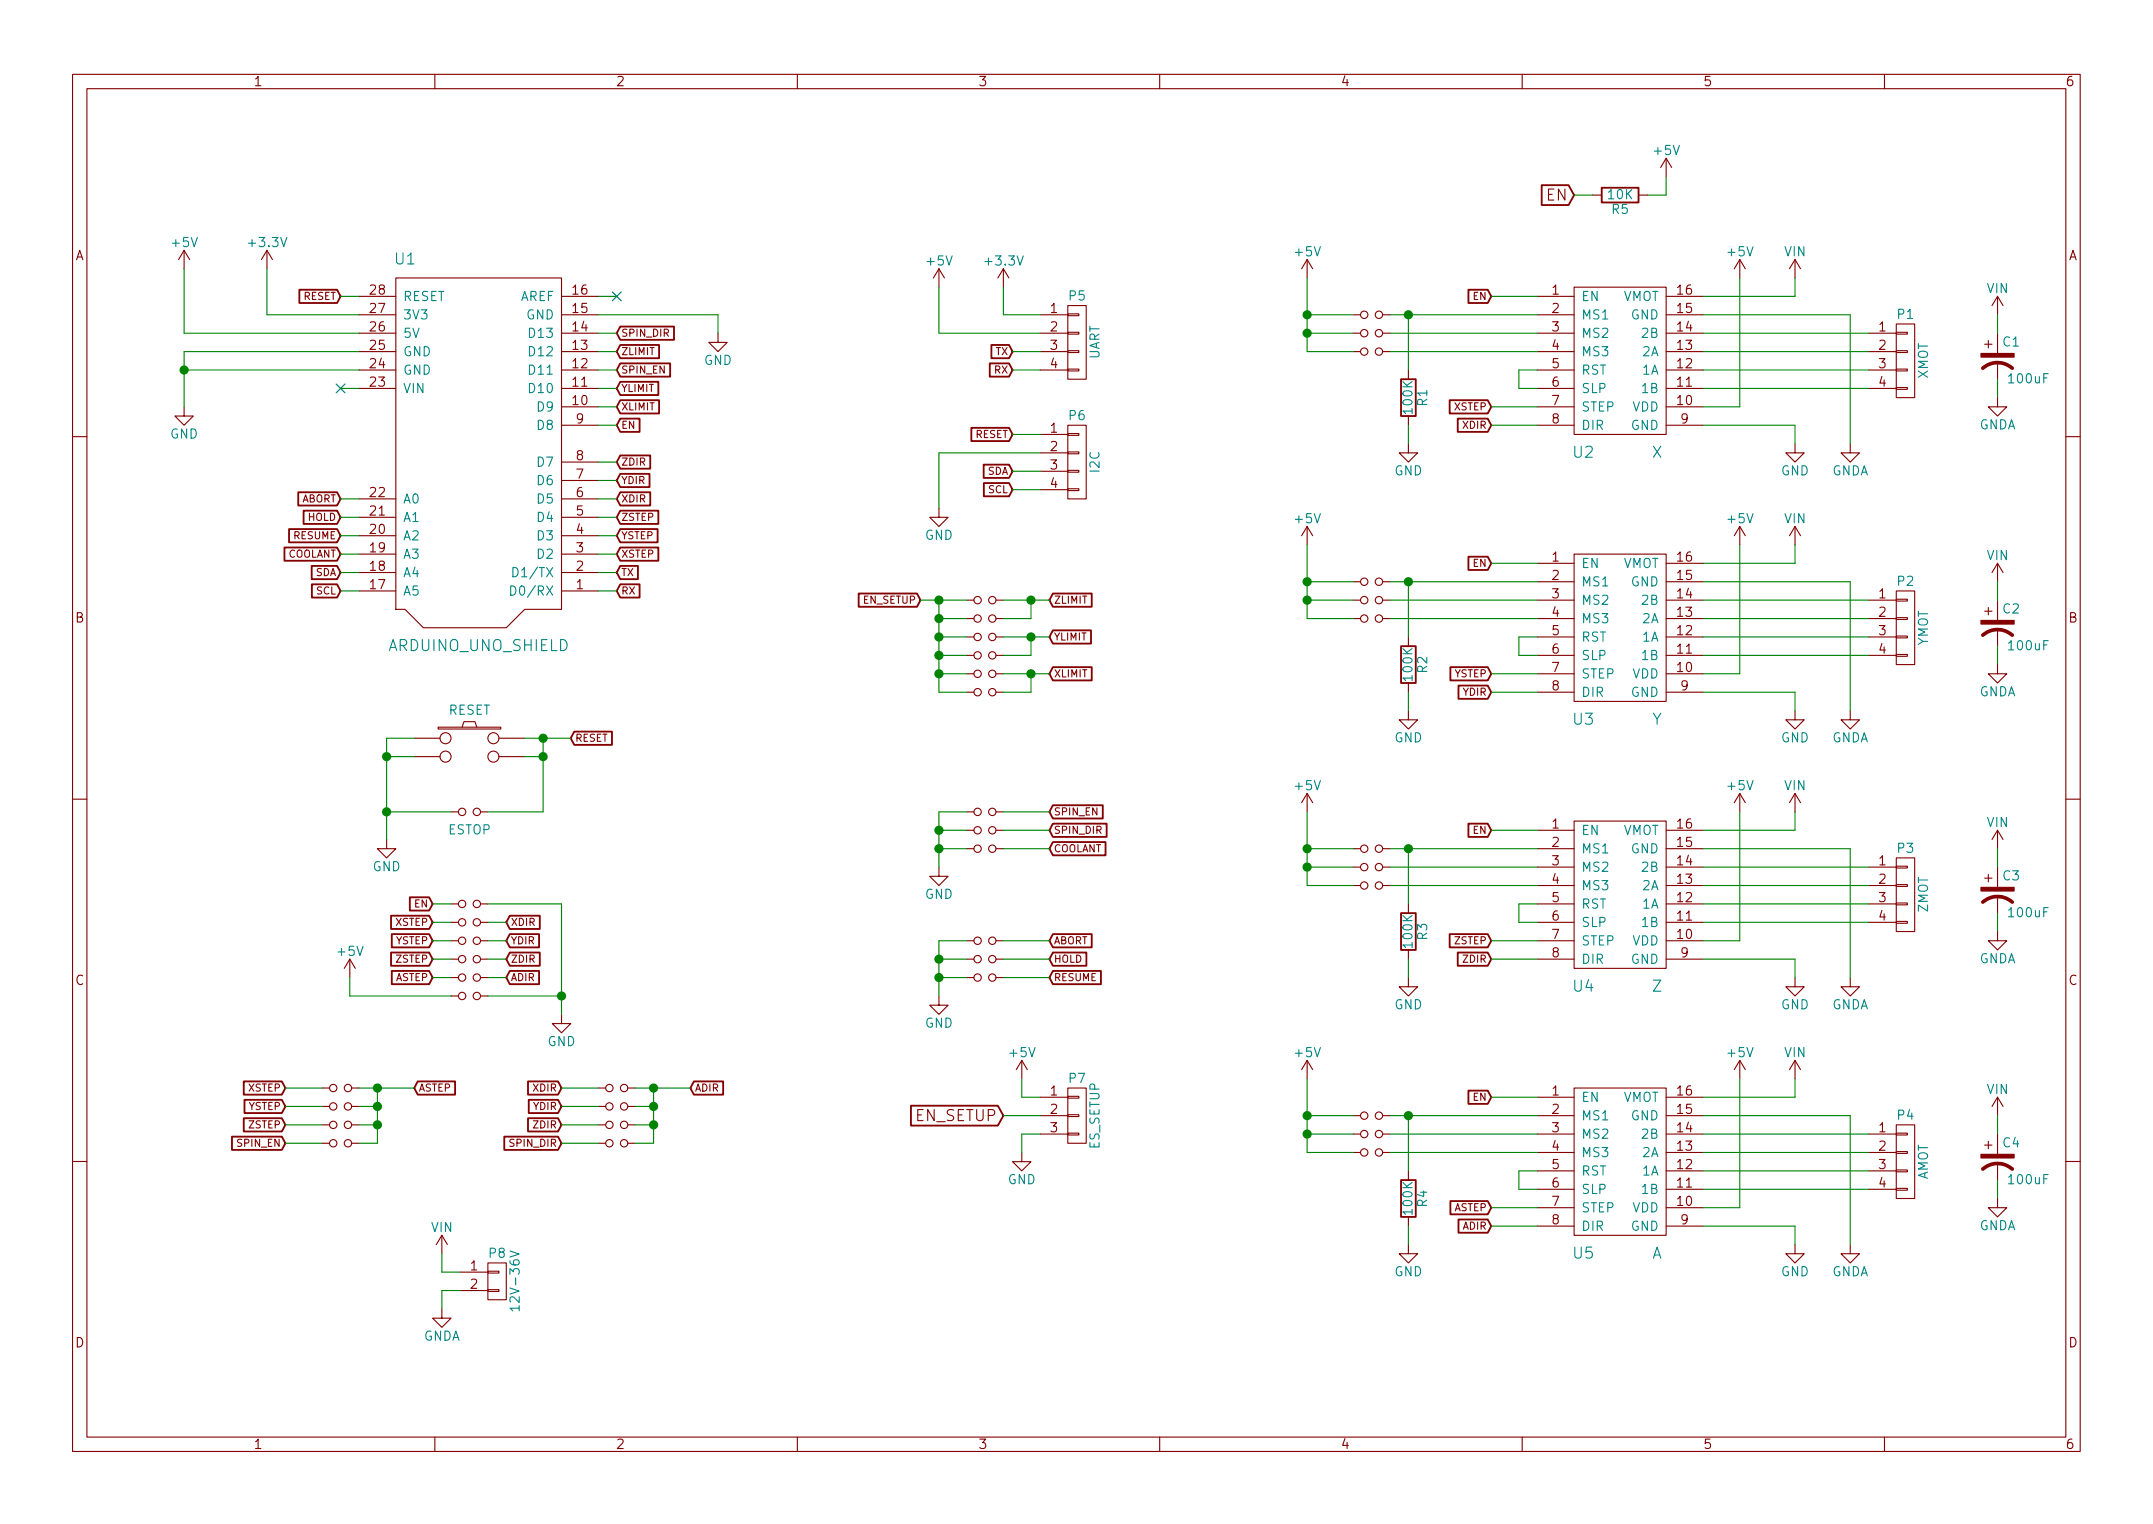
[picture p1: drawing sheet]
<svg xmlns="http://www.w3.org/2000/svg" width="297mm" height="210mm" viewBox="0 0 297 210" stroke-linecap="round" stroke-linejoin="round" font-family="sans-serif">
<g fill="none" stroke="#840000" stroke-width=".15">
<path d="M10 10.3h277v189.9h-277zM12 12.2h273v186.1h-273zM60 10.3v1.9M110 10.3v1.9M160 10.3v1.9M210 10.3v1.9M260 10.3v1.9M25.4 34.5l-.8 1.3M25.4 34.5v2.6M25.4 34.5l.8 1.3M36.8 34.5l-.7 1.3M36.8 34.5v2.6"/>
<path d="M36.8 34.5l.8 1.3M54.6 38.3h22.9v45.8h-5.1l-2.6 2.5h-11.4l-2.5-2.5h-1.3zM129.5 37.1l-.7 1.2M129.5 37.1v2.5M129.5 37.1l.8 1.2M138.4 37.1l-.7 1.2M138.4 37.1v2.5M138.4 37.1l.8 1.2M180.3 35.8l-.7 1.3M180.3 35.8v2.5M180.3 35.8l.8 1.3M217.2 39.6h12.7v20.3h-12.7z"/>
<path d="M219.7 26.9h1.3M226.1 26.9h1.2M229.9 21.8l-.8 1.3M229.9 21.8v2.6M229.9 21.8l.7 1.3M240 35.8l-.7 1.3M240 35.8v2.5M240 35.8l.8 1.3M247.6 35.8l-.7 1.3M247.6 35.8v2.5M247.6 35.8l.8 1.3M25.4 56.1v1.3h1.3l-1.3 1.3-1.3-1.3h1.3"/>
<path d="M49.5 53.6h5.1M49.5 51h5.1M49.5 48.5h5.1M49.5 46h5.1M49.5 43.4h5.1M49.5 40.9h5.1M77.5 58.7h5M77.5 56.1h5M77.5 53.6h5M77.5 51h5M77.5 48.5h5M77.5 46h5"/>
<path d="M77.5 43.4h5M77.5 40.9h5M99.1 46v1.2h1.2l-1.2 1.3-1.3-1.3h1.3M143.5 51h3.8M143.5 48.5h3.8M143.5 46h3.8M143.5 43.4h3.8M143.5 59.9h3.8M147.3 50.9h1.5v.3h-1.5zM147.3 48.4h1.5v.2h-1.5zM147.3 45.8h1.5v.3h-1.5zM147.3 43.3h1.5v.3h-1.5z"/>
<path d="M147.3 42.2h2.6v10.1h-2.6zM147.3 59.8h1.5v.3h-1.5zM147.3 58.7h2.6v10.1h-2.6zM186.7 48.5h1M186.7 46h1M186.7 43.4h1M190.8 48.5h1M190.8 46h1M190.8 43.4h1M194.3 51v1.3M194.3 57.4v1.3M212.1 58.7h5.1"/>
<path d="M212.1 56.1h5.1M212.1 53.6h5.1M212.1 51h5.1M212.1 48.5h5.1M212.1 46h5.1M212.1 43.4h5.1M212.1 40.9h5.1M229.9 58.7h5M229.9 56.1h5M229.9 53.6h5M229.9 51h5M229.9 48.5h5"/>
<path d="M229.9 46h5M229.9 43.4h5M229.9 40.9h5M257.8 53.6h3.8M257.8 51h3.8M257.8 48.5h3.8M257.8 46h3.8M261.6 53.5h1.5v.2h-1.5zM261.6 50.9h1.5v.3h-1.5zM261.6 48.4h1.5v.2h-1.5zM261.6 45.8h1.5v.3h-1.5zM261.6 44.7h2.6v10.2h-2.6z"/>
<path d="M273.8 47.5h1M274.3 47v1M275.6 54.9v1.2h1.3l-1.3 1.3-1.3-1.3h1.3M275.6 40.9v2.5M275.6 46v2.8M275.6 50v2.3M275.6 40.9l-.8 1.3M275.6 40.9l.8 1.3M10 60.2h2M49.5 79h5.1M49.5 76.4h5.1M49.5 73.9h5.1"/>
<path d="M49.5 71.4h5.1M49.5 68.8h5.1M77.5 79h5M77.5 76.4h5M77.5 73.9h5M77.5 71.4h5M77.5 68.8h5M77.5 66.3h5M77.5 63.7h5M129.5 70.1v1.3h1.3l-1.3 1.2-1.2-1.2h1.2M143.5 62.5h3.8M143.5 65h3.8"/>
<path d="M143.5 67.6h3.8M147.3 67.4h1.5v.3h-1.5zM147.3 64.9h1.5v.2h-1.5zM147.3 62.4h1.5v.2h-1.5zM180.3 72.6v2.6M180.3 72.6l-.7 1.3M180.3 72.6l.8 1.3M194.3 61.2v1.3h1.3l-1.3 1.2-1.3-1.2h1.3M212.1 77.7h5.1M217.2 76.4h12.7v20.4h-12.7zM229.9 77.7h5M240 72.6v2.6"/>
<path d="M240 72.6l-.7 1.3M240 72.6l.8 1.3M247.6 61.2v1.3h1.3l-1.3 1.2-1.2-1.2h1.2M247.6 72.6v2.6M247.6 72.6l-.7 1.3M247.6 72.6l.8 1.3M255.3 61.2v1.3h1.2l-1.2 1.2-1.3-1.2h1.3M275.6 77.7v2.6M275.6 77.7l-.8 1.3M275.6 77.7l.8 1.3M285 60.2h2M49.5 81.5h5.1"/>
<path d="M77.5 81.5h5M133.3 82.8h1.1M133.3 85.3h1.1M133.3 87.9h1.1M133.3 90.4h1.1M133.3 93h1.1M133.3 95.5h1.1M137.4 82.8h1M137.4 85.3h1M137.4 87.9h1M137.4 90.4h1M137.4 93h1"/>
<path d="M137.4 95.5h1M186.7 80.3h1M186.7 82.8h1M186.7 85.3h1M190.8 80.3h1M190.8 82.8h1M190.8 85.3h1M194.3 98v1.3h1.3l-1.3 1.3-1.3-1.3h1.3M194.3 87.9v1.2M194.3 94.2v1.3M212.1 80.3h5.1M212.1 82.8h5.1"/>
<path d="M212.1 85.3h5.1M212.1 87.9h5.1M212.1 90.4h5.1M212.1 93h5.1M212.1 95.5h5.1M229.9 80.3h5M229.9 82.8h5M229.9 85.3h5M229.9 87.9h5M229.9 90.4h5M229.9 93h5M229.9 95.5h5"/>
<path d="M247.6 98v1.3h1.3l-1.3 1.3-1.2-1.3h1.2M255.3 98v1.3h1.2l-1.2 1.3-1.3-1.3h1.3M257.8 82.8h3.8M257.8 85.3h3.8M257.8 87.9h3.8M257.8 90.4h3.8M261.6 90.3h1.5v.2h-1.5zM261.6 87.8h1.5v.2h-1.5zM261.6 85.2h1.5v.3h-1.5zM261.6 82.7h1.5v.2h-1.5zM261.6 81.5h2.6v10.2h-2.6zM273.8 84.3h1"/>
<path d="M274.3 83.8v1M275.6 91.7v1.3h1.3l-1.3 1.2-1.3-1.2h1.3M275.6 82.8v2.8M275.6 86.9v2.2M10 110.3h2M53.3 115.8v1.3h1.3l-1.3 1.3-1.2-1.3h1.2M57.1 101.8h3.6M57.1 104.4h3.6M60.5 100.3h8.6v.3h-8.6zM62.2 112h1M63.8 100.3l.2-.7h1.5l.3 .7M66.3 112h1"/>
<path d="M68.8 101.8h3.6M68.8 104.4h3.6M129.5 119.6v1.3h1.3l-1.3 1.3-1.2-1.3h1.2M133.3 114.5h1.1M133.3 117.1h1.1M133.3 112h1.1M137.4 114.5h1M137.4 117.1h1M137.4 112h1M180.3 109.5v2.5M180.3 109.5l-.7 1.2M180.3 109.5l.8 1.2"/>
<path d="M186.7 117.1h1M186.7 119.6h1M190.8 117.1h1M190.8 119.6h1M212.1 114.5h5.1M212.1 117.1h5.1M212.1 119.6h5.1M217.2 113.3h12.7v20.3h-12.7zM229.9 114.5h5M229.9 117.1h5M229.9 119.6h5M240 109.5v2.5"/>
<path d="M240 109.5l-.7 1.2M240 109.5l.8 1.2M247.6 109.5v2.5M247.6 109.5l-.7 1.2M247.6 109.5l.8 1.2M257.8 119.6h3.8M261.6 119.5h1.5v.3h-1.5zM261.6 118.4h2.6v10.1h-2.6zM275.6 114.5v2.6M275.6 119.6v2.8M275.6 114.5l-.8 1.3M275.6 114.5l.8 1.3"/>
<path d="M285 110.3h2M48.3 132.3l-.8 1.3M48.3 132.3v2.6M48.3 132.3l.7 1.3M62.2 124.7h1M62.2 127.2h1M62.2 129.8h1M62.2 132.3h1M62.2 134.9h1M62.2 137.4h1M66.3 124.7h1M66.3 127.2h1"/>
<path d="M66.3 129.8h1M66.3 132.3h1M66.3 134.9h1M66.3 137.4h1M77.5 139.9v1.3h1.2l-1.2 1.3-1.3-1.3h1.3M129.5 137.4v1.3h1.3l-1.3 1.2-1.2-1.2h1.2M133.3 129.8h1.1M133.3 132.3h1.1M133.3 134.9h1.1M137.4 129.8h1M137.4 132.3h1M137.4 134.9h1"/>
<path d="M186.7 122.2h1M190.8 122.2h1M194.3 134.9v1.2h1.3l-1.3 1.3-1.3-1.3h1.3M194.3 124.7v1.3M194.3 131.1v1.2M212.1 122.2h5.1M212.1 124.7h5.1M212.1 127.2h5.1M212.1 129.8h5.1M212.1 132.3h5.1M229.9 122.2h5M229.9 124.7h5"/>
<path d="M229.9 127.2h5M229.9 129.8h5M229.9 132.3h5M247.6 134.9v1.2h1.3l-1.3 1.3-1.2-1.3h1.2M255.3 134.9v1.2h1.2l-1.2 1.3-1.3-1.3h1.3M257.8 122.2h3.8M257.8 124.7h3.8M257.8 127.2h3.8M261.6 127.1h1.5v.3h-1.5zM261.6 124.6h1.5v.2h-1.5zM261.6 122h1.5v.3h-1.5zM273.8 121.2h1"/>
<path d="M274.3 120.6v1.1M275.6 128.5v1.3h1.3l-1.3 1.3-1.3-1.3h1.3M275.6 123.7v2.3M44.4 150.1h1.1M44.4 152.6h1.1M44.4 155.2h1.1M44.4 157.7h1.1M48.5 150.1h1M48.5 152.6h1M48.5 155.2h1M48.5 157.7h1M82.5 150.1h1.1"/>
<path d="M82.5 152.6h1.1M82.5 155.2h1.1M82.5 157.7h1.1M86.6 150.1h1M86.6 152.6h1M86.6 155.2h1M86.6 157.7h1M141 159v1.3h1.2l-1.2 1.2-1.3-1.2h1.3M141 146.3l-.8 1.3M141 146.3v2.5M141 146.3l.7 1.3M143.5 151.4h3.8"/>
<path d="M143.5 153.9h3.8M143.5 156.5h3.8M147.3 156.3h1.5v.3h-1.5zM147.3 153.8h1.5v.2h-1.5zM147.3 151.3h1.5v.2h-1.5zM147.3 150.1h2.6v7.6h-2.6zM180.3 146.3v2.5M180.3 146.3l-.7 1.3M180.3 146.3l.8 1.3M186.7 153.9h1M186.7 156.5h1M186.7 159h1"/>
<path d="M190.8 153.9h1M190.8 156.5h1M190.8 159h1M212.1 151.4h5.1M212.1 153.9h5.1M212.1 156.5h5.1M212.1 159h5.1M217.2 150.1h12.7v20.3h-12.7zM229.9 151.4h5M229.9 153.9h5M229.9 156.5h5M229.9 159h5"/>
<path d="M240 146.3v2.5M240 146.3l-.7 1.3M240 146.3l.8 1.3M247.6 146.3v2.5M247.6 146.3l-.7 1.3M247.6 146.3l.8 1.3M257.8 156.5h3.8M257.8 159h3.8M261.6 158.9h1.5v.2h-1.5zM261.6 156.3h1.5v.3h-1.5zM261.6 155.2h2.6v10.1h-2.6zM273.8 158h1"/>
<path d="M274.3 157.5v1M275.6 151.4v2.5M275.6 156.5v2.8M275.6 151.4l-.8 1.2M275.6 151.4l.8 1.2M10 160.2h2M61 170.4l-.8 1.3M61 170.4v2.6M61 170.4l.7 1.3M63.5 175.5h3.8M63.5 178h3.8M67.3 177.9h1.5v.3h-1.5z"/>
<path d="M67.3 175.4h1.5v.2h-1.5zM67.3 174.2h2.5v5.1h-2.5zM194.3 171.7v1.3h1.3l-1.3 1.2-1.3-1.2h1.3M194.3 161.5v1.3M194.3 167.9v1.3M212.1 161.5h5.1M212.1 164.1h5.1M212.1 166.6h5.1M212.1 169.2h5.1M229.9 161.5h5M229.9 164.1h5M229.9 166.6h5"/>
<path d="M229.9 169.2h5M247.6 171.7v1.3h1.3l-1.3 1.2-1.2-1.2h1.2M255.3 171.7v1.3h1.2l-1.2 1.2-1.3-1.2h1.3M257.8 161.5h3.8M257.8 164.1h3.8M261.6 164h1.5v.2h-1.5zM261.6 161.4h1.5v.3h-1.5zM275.6 165.3v1.3h1.3l-1.3 1.3-1.3-1.3h1.3M275.6 160.5v2.3M285 160.2h2M60 198.3v1.9M61 180.6v1.3h1.2l-1.2 1.2-1.3-1.2h1.3"/>
<path d="M110 198.3v1.9M160 198.3v1.9M210 198.3v1.9M260 198.3v1.9"/>
<circle cx="188.2" cy="46" r=".51"/>
<circle cx="188.2" cy="43.4" r=".51"/>
<circle cx="188.2" cy="48.5" r=".51"/>
<circle cx="190.2" cy="43.4" r=".51"/>
<circle cx="190.2" cy="46" r=".51"/>
<circle cx="190.2" cy="48.5" r=".51"/>
<circle cx="134.9" cy="87.9" r=".51"/>
<circle cx="134.9" cy="90.4" r=".51"/>
<circle cx="134.9" cy="95.5" r=".51"/>
<circle cx="134.9" cy="82.8" r=".51"/>
<circle cx="134.9" cy="85.3" r=".51"/>
<circle cx="134.9" cy="93" r=".51"/>
<circle cx="136.9" cy="93" r=".51"/>
<circle cx="136.9" cy="87.9" r=".51"/>
<circle cx="136.9" cy="85.3" r=".51"/>
<circle cx="136.9" cy="90.4" r=".51"/>
<circle cx="136.9" cy="95.5" r=".51"/>
<circle cx="136.9" cy="82.8" r=".51"/>
<circle cx="188.2" cy="80.3" r=".51"/>
<circle cx="188.2" cy="82.8" r=".51"/>
<circle cx="188.2" cy="85.3" r=".51"/>
<circle cx="190.2" cy="80.3" r=".51"/>
<circle cx="190.2" cy="82.8" r=".51"/>
<circle cx="190.2" cy="85.3" r=".51"/>
<circle cx="61.5" cy="104.4" r=".76"/>
<circle cx="61.5" cy="101.8" r=".76"/>
<circle cx="63.8" cy="112" r=".51"/>
<circle cx="65.8" cy="112" r=".51"/>
<circle cx="68.1" cy="104.4" r=".76"/>
<circle cx="68.1" cy="101.8" r=".76"/>
<circle cx="134.9" cy="112" r=".51"/>
<circle cx="134.9" cy="114.5" r=".51"/>
<circle cx="134.9" cy="117.1" r=".51"/>
<circle cx="136.9" cy="112" r=".51"/>
<circle cx="136.9" cy="114.5" r=".51"/>
<circle cx="136.9" cy="117.1" r=".51"/>
<circle cx="188.2" cy="117.1" r=".51"/>
<circle cx="188.2" cy="119.6" r=".51"/>
<circle cx="190.2" cy="119.6" r=".51"/>
<circle cx="190.2" cy="117.1" r=".51"/>
<circle cx="63.8" cy="124.7" r=".51"/>
<circle cx="63.8" cy="127.2" r=".51"/>
<circle cx="63.8" cy="132.3" r=".51"/>
<circle cx="63.8" cy="137.4" r=".51"/>
<circle cx="63.8" cy="129.8" r=".51"/>
<circle cx="63.8" cy="134.9" r=".51"/>
<circle cx="65.8" cy="124.7" r=".51"/>
<circle cx="65.8" cy="127.2" r=".51"/>
<circle cx="65.8" cy="132.3" r=".51"/>
<circle cx="65.8" cy="137.4" r=".51"/>
<circle cx="65.8" cy="129.8" r=".51"/>
<circle cx="65.8" cy="134.9" r=".51"/>
<circle cx="134.9" cy="132.3" r=".51"/>
<circle cx="134.9" cy="129.8" r=".51"/>
<circle cx="134.9" cy="134.9" r=".51"/>
<circle cx="136.9" cy="134.9" r=".51"/>
<circle cx="136.9" cy="132.3" r=".51"/>
<circle cx="136.9" cy="129.8" r=".51"/>
<circle cx="188.2" cy="122.2" r=".51"/>
<circle cx="190.2" cy="122.2" r=".51"/>
<circle cx="46" cy="155.2" r=".51"/>
<circle cx="46" cy="157.7" r=".51"/>
<circle cx="46" cy="150.1" r=".51"/>
<circle cx="46" cy="152.6" r=".51"/>
<circle cx="48" cy="155.2" r=".51"/>
<circle cx="48" cy="152.6" r=".51"/>
<circle cx="48" cy="157.7" r=".51"/>
<circle cx="48" cy="150.1" r=".51"/>
<circle cx="84.1" cy="150.1" r=".51"/>
<circle cx="84.1" cy="155.2" r=".51"/>
<circle cx="84.1" cy="157.7" r=".51"/>
<circle cx="84.1" cy="152.6" r=".51"/>
<circle cx="86.1" cy="155.2" r=".51"/>
<circle cx="86.1" cy="152.6" r=".51"/>
<circle cx="86.1" cy="157.7" r=".51"/>
<circle cx="86.1" cy="150.1" r=".51"/>
<circle cx="188.2" cy="156.5" r=".51"/>
<circle cx="188.2" cy="159" r=".51"/>
<circle cx="188.2" cy="153.9" r=".51"/>
<circle cx="190.2" cy="153.9" r=".51"/>
<circle cx="190.2" cy="156.5" r=".51"/>
<circle cx="190.2" cy="159" r=".51"/>
</g>
<path d="M70.8 78.3a.66 .66 0 0 1 .7 .4 .66 .66 0 0 1-.3 .8l-.4 .1zM70.5 80.8a.66 .66 0 0 1 .7 .4 .66 .66 0 0 1-.3 .8l-.4 .1zM70.4 172.6l1.2 .4-1.2 .4M71.6 180.5h-1.2l.3 .3M71.6 180.1v.7" fill="none" stroke="#008484" stroke-width=".15"/>
<g fill="none" stroke="#840000" stroke-width=".25">
<path d="M41.3 40h5.2l.5 .9-.5 .9h-5.2zM202.6 40h2.7l.4 .9-.4 .9h-2.7zM212.7 25.5h3.7l.8 1.4-.8 1.4h-3.7zM221 25.9h5.1v2h-5.1zM85.6 45.1h7.4v1.8h-7.4l-.5-.9zM85.6 50.1h6.9v1.9h-6.9l-.5-1zM85.6 47.6h5.3v1.8h-5.3l-.5-.9zM85.6 52.7h5.2v1.8h-5.2l-.5-.9zM85.6 57.8h2.6v1.8h-2.6l-.5-.9zM85.6 55.2h5.3v1.8h-5.3l-.5-.9zM134 59h5.2l.5 .9-.5 1h-5.2zM136.6 50.1h2.6l.5 .9-.5 1h-2.6z"/>
<path d="M136.8 47.6h2.4l.5 .9-.5 .9h-2.4zM193.3 52.3h2v5.1h-2zM200 55.2h5.3l.4 .9-.4 .9h-5.3zM201.1 57.8h4.2l.4 .9-.4 .9h-4.2zM39.2 75.5h7.3l.5 .9-.5 1h-7.3zM39.9 73h6.6l.5 .9-.5 .9h-6.6zM41.1 67.9h5.4l.5 .9-.5 .9h-5.4zM41.9 70.5h4.6l.5 .9-.5 .9h-4.6zM43 78.1h3.5l.5 .9-.5 .9h-3.5zM85.6 62.8h4.1v1.9h-4.1l-.5-1zM85.6 65.4h4v1.8h-4l-.5-.9zM85.6 67.9h4.1v1.8h-4.1l-.5-.9z"/>
<path d="M85.6 70.5h5.2v1.8h-5.2l-.5-.9zM85.6 73h5.1v1.8h-5.1l-.5-.9zM85.6 75.5h5.2v1.9h-5.2l-.5-1zM85.6 78.1h2.4v1.8h-2.4l-.5-.9zM135.7 64.1h3.5l.5 .9-.5 .9h-3.5zM135.7 66.6h3.5l.5 1-.5 .9h-3.5zM202.6 76.8h2.7l.4 .9-.4 .9h-2.7zM43 80.6h3.5l.5 .9-.5 .9h-3.5zM85.6 80.6h2.6v1.8h-2.6l-.5-.9zM118.5 81.9h8l.5 .9-.5 .9h-8zM145.3 81.9h5.3v1.8h-5.3l-.5-.9zM145.3 87h5.2v1.8h-5.2l-.5-.9z"/>
<path d="M145.3 92h5.3v1.9h-5.3l-.5-.9zM193.3 89.1h2v5.1h-2zM200.1 92h5.2l.4 1-.4 .9h-5.2zM201.2 94.6h4.1l.4 .9-.4 .9h-4.1zM79.2 100.9h5.2v1.9h-5.2l-.5-1zM145.3 116.2h7.2v1.8h-7.2l-.5-.9zM145.3 113.6h7.4v1.9h-7.4l-.5-1zM145.3 111.1h6.8v1.8h-6.8l-.5-.9zM202.6 113.6h2.7l.4 .9-.4 1h-2.7zM53.9 126.3h5.3l.5 .9-.5 1h-5.3zM53.9 131.4h5.3l.5 .9-.5 .9h-5.3zM54.1 128.9h5.1l.5 .9-.5 .9h-5.1z"/>
<path d="M54.1 134h5.1l.5 .9-.5 .9h-5.1zM56.5 123.8h2.7l.5 .9-.5 .9h-2.7zM70.3 131.4h4.2v1.8h-4.2l-.5-.9zM70.3 128.9h4.1v1.8h-4.1l-.5-.9zM70.3 126.3h4.2v1.9h-4.2l-.5-1zM70.3 134h4.1v1.8h-4.1l-.5-.9zM145.3 128.9h5.3v1.8h-5.3l-.5-.9zM145.3 131.4h4.6v1.8h-4.6l-.5-.9zM145.3 134h6.6v1.8h-6.6l-.5-.9zM193.3 126h2v5.1h-2zM200 128.9h5.3l.4 .9-.4 .9h-5.3zM201.1 131.4h4.2l.4 .9-.4 .9h-4.2z"/>
<path d="M32 156.8h6.9l.5 .9-.5 .9h-6.9zM33.6 149.2h5.3l.5 .9-.5 .9h-5.3zM33.6 154.3h5.3l.5 .9-.5 .9h-5.3zM33.7 151.7h5.2l.5 .9-.5 1h-5.2zM57.6 149.2h5.2v1.8h-5.2l-.5-.9zM69.6 156.8h7.4l.5 .9-.5 .9h-7.4zM72.8 149.2h4.2l.5 .9-.5 .9h-4.2zM72.8 154.3h4.2l.5 .9-.5 .9h-4.2zM72.9 151.7h4.1l.5 .9-.5 1h-4.1zM95.7 149.2h4.1v1.8h-4.1l-.5-.9zM125.7 152.5h12l.7 1.4-.7 1.4h-12zM202.6 150.5h2.7l.4 .9-.4 .9h-2.7z"/>
<path d="M193.3 162.8h2v5.1h-2zM200.1 165.7h5.2l.4 .9-.4 .9h-5.2zM201.2 168.2h4.1l.4 1-.4 .9h-4.1z"/>
</g>
<path d="M273.6 50.8a3.1 3.1 0 0 1 4 0M273.6 87.6a3.1 3.1 0 0 1 4 0M273.6 124.5a3.1 3.1 0 0 1 4 0M273.6 161.3a3.1 3.1 0 0 1 4 0" fill="none" stroke="#840000" stroke-width=".51"/>
<g fill="#840000" stroke="#840000" stroke-width=".15">
<path d="M273.3 48.8h4.6v.5h-4.6z"/>
<path d="M273.3 85.6h4.6v.5h-4.6z"/>
<path d="M273.3 122.4h4.6v.5h-4.6z"/>
<path d="M273.3 159.3h4.6v.5h-4.6z"/>
</g>
<g fill="none" stroke="#008400" stroke-width=".15">
<path d="M25.4 37.1v8.9h24.1M36.8 37.1v6.3h12.7M129.5 39.6v6.4h14M138.4 39.6v3.8h5.1M180.3 38.3v10.2h6.4M217.2 26.9h2.5M229.9 24.4v2.5h-2.6M240 38.3v17.8h-5.1M247.6 38.3v2.6h-12.7M25.4 51h24.1M47 40.9h2.5M47 53.6h2.5"/>
<path d="M49.5 48.5h-24.1v7.6M82.5 40.9h2.6M82.5 46h2.6M82.5 48.5h2.6M82.5 51h2.6M82.5 53.6h2.6M82.5 43.4h16.6v2.6M82.5 58.7h2.6M82.5 56.1h2.6M139.7 48.5h3.8M139.7 51h3.8M139.7 59.9h3.8"/>
<path d="M180.3 46h6.4M180.3 43.4h6.4M191.8 46h20.3M191.8 48.5h20.3M191.8 43.4h20.3M194.3 43.4v7.6M194.3 58.7v2.5M205.7 40.9h6.4M205.7 58.7h6.4M205.7 56.1h6.4M212.1 51h-2.6v2.6h2.6M234.9 46h22.9"/>
<path d="M234.9 48.5h22.9M234.9 51h22.9M234.9 53.6h22.9M234.9 58.7h12.7v2.5M234.9 43.4h20.4v17.8M275.6 43.4v2.6M275.6 52.3v2.6M47 68.8h2.5M47 71.4h2.5M47 73.9h2.5M47 76.4h2.5M47 79h2.5"/>
<path d="M82.5 68.8h2.6M82.5 71.4h2.6M82.5 73.9h2.6M82.5 76.4h2.6M82.5 79h2.6M82.5 63.7h2.6M82.5 66.3h2.6M139.7 67.6h3.8M139.7 65h3.8M143.5 62.5h-14v7.6M180.3 75.2v10.1h6.4M205.7 77.7h6.4"/>
<path d="M240 75.2v17.8h-5.1M247.6 75.2v2.5h-12.7M47 81.5h2.5M82.5 81.5h2.6M127 82.8h6.3M129.5 85.3h3.8M129.5 87.9h3.8M129.5 90.4h3.8M129.5 93h3.8M129.5 82.8v12.7h3.8M138.4 82.8h6.4M138.4 87.9h6.4"/>
<path d="M138.4 93h6.4M142.2 82.8v2.5h-3.8M142.2 87.9v2.5h-3.8M142.2 93v2.5h-3.8M180.3 82.8h6.4M180.3 80.3h6.4M191.8 82.8h20.3M191.8 85.3h20.3M191.8 80.3h20.3M194.3 80.3v7.6M194.3 95.5v2.5M205.7 93h6.4"/>
<path d="M205.7 95.5h6.4M212.1 87.9h-2.6v2.5h2.6M234.9 82.8h22.9M234.9 85.3h22.9M234.9 87.9h22.9M234.9 90.4h22.9M234.9 95.5h12.7v2.5M234.9 80.3h20.4v17.7M275.6 80.3v2.5M275.6 89.1v2.6M53.3 112h8.9M53.3 104.4h3.8"/>
<path d="M57.1 101.8h-3.8v14M72.4 101.8h6.3M72.4 104.4h2.5M74.9 101.8v10.2h-7.6M129.5 114.5h3.8M129.5 117.1h3.8M133.3 112h-3.8v7.6M138.4 114.5h6.4M138.4 117.1h6.4M138.4 112h6.4M180.3 119.6h6.4M180.3 112v10.2h6.4"/>
<path d="M180.3 117.1h6.4M191.8 119.6h20.3M191.8 117.1h20.3M194.3 117.1v7.6M205.7 114.5h6.4M234.9 119.6h22.9M234.9 117.1h20.4v17.8M240 112v17.8h-5.1M247.6 112v2.5h-12.7M275.6 117.1v2.5M48.3 134.9v2.5h13.9M59.7 124.7h2.5"/>
<path d="M59.7 127.2h2.5M59.7 132.3h2.5M59.7 129.8h2.5M59.7 134.9h2.5M67.3 124.7h10.2v15.2M67.3 127.2h2.5M67.3 132.3h2.5M67.3 129.8h2.5M67.3 134.9h2.5M67.3 137.4h10.2M129.5 132.3h3.8M129.5 134.9h3.8"/>
<path d="M133.3 129.8h-3.8v7.6M138.4 132.3h6.4M138.4 129.8h6.4M138.4 134.9h6.4M191.8 122.2h20.3M194.3 132.3v2.6M205.7 132.3h6.4M205.7 129.8h6.4M212.1 124.7h-2.6v2.5h2.6M234.9 122.2h22.9M234.9 124.7h22.9M234.9 127.2h22.9"/>
<path d="M234.9 132.3h12.7v2.6M275.6 126v2.5M39.4 150.1h5M39.4 152.6h5M39.4 155.2h5M39.4 157.7h5M49.5 150.1h7.6M49.5 152.6h2.6M49.5 155.2h2.6M52.1 150.1v7.6h-2.6M77.5 150.1h5M77.5 152.6h5"/>
<path d="M77.5 155.2h5M77.5 157.7h5M87.6 150.1h7.6M87.6 152.6h2.6M87.6 155.2h2.6M90.2 150.1v7.6h-2.6M138.4 153.9h5.1M141 148.8v2.6h2.5M143.5 156.5h-2.5v2.5M180.3 156.5h6.4M180.3 148.8v10.2h6.4M180.3 153.9h6.4"/>
<path d="M191.8 156.5h20.3M191.8 159h20.3M191.8 153.9h20.3M194.3 153.9v7.6M205.7 151.4h6.4M234.9 156.5h22.9M234.9 159h22.9M234.9 153.9h20.4v17.8M240 148.8v17.8h-5.1M247.6 148.8v2.6h-12.7M275.6 153.9v2.6M61 173v2.5h2.5"/>
<path d="M63.5 178h-2.5v2.6M194.3 169.2v2.5M205.7 166.6h6.4M205.7 169.2h6.4M212.1 161.5h-2.6v2.6h2.6M234.9 161.5h22.9M234.9 164.1h22.9M234.9 169.2h12.7v2.5M275.6 162.8v2.5"/>
</g>
<g fill="#008400" stroke="#008400" stroke-width=".25">
<circle cx="180.3" cy="43.4" r=".51"/>
<circle cx="180.3" cy="46" r=".51"/>
<circle cx="194.3" cy="43.4" r=".51"/>
<circle cx="194.3" cy="80.3" r=".51"/>
<circle cx="180.3" cy="80.3" r=".51"/>
<circle cx="180.3" cy="82.8" r=".51"/>
<circle cx="180.3" cy="117.1" r=".51"/>
<circle cx="180.3" cy="119.6" r=".51"/>
<circle cx="194.3" cy="117.1" r=".51"/>
<circle cx="180.3" cy="153.9" r=".51"/>
<circle cx="180.3" cy="156.5" r=".51"/>
<circle cx="194.3" cy="153.9" r=".51"/>
<circle cx="142.2" cy="82.8" r=".51"/>
<circle cx="142.2" cy="87.9" r=".51"/>
<circle cx="142.2" cy="93" r=".51"/>
<circle cx="129.5" cy="82.8" r=".51"/>
<circle cx="129.5" cy="85.3" r=".51"/>
<circle cx="129.5" cy="87.9" r=".51"/>
<circle cx="129.5" cy="90.4" r=".51"/>
<circle cx="129.5" cy="93" r=".51"/>
<circle cx="129.5" cy="114.5" r=".51"/>
<circle cx="129.5" cy="117.1" r=".51"/>
<circle cx="129.5" cy="132.3" r=".51"/>
<circle cx="129.5" cy="134.9" r=".51"/>
<circle cx="25.4" cy="51" r=".51"/>
<circle cx="53.3" cy="104.4" r=".51"/>
<circle cx="74.9" cy="101.8" r=".51"/>
<circle cx="74.9" cy="104.4" r=".51"/>
<circle cx="53.3" cy="112" r=".51"/>
<circle cx="77.5" cy="137.4" r=".51"/>
<circle cx="52.1" cy="150.1" r=".51"/>
<circle cx="52.1" cy="152.6" r=".51"/>
<circle cx="52.1" cy="155.2" r=".51"/>
<circle cx="90.2" cy="150.1" r=".51"/>
<circle cx="90.2" cy="152.6" r=".51"/>
<circle cx="90.2" cy="155.2" r=".51"/>
</g>
<path d="M46.4 53l1.2 1.2M47.6 53l-1.2 1.2M84.5 40.3l1.2 1.2M85.7 40.3l-1.2 1.2" fill="none" stroke="#000084" stroke-width=".15"/>
<g font-size="2.1" fill="#840000">
<text x="213.3" y="27.7">EN</text>
<text x="126.3" y="154.7">EN_SETUP</text>
</g>
<g font-size="2.1" fill="#008484">
<text x="54.5" y="36.5">U1</text>
<text x="217.1" y="63.2">U2</text>
<text x="227.9" y="63.2">X</text>
<text x="53.7" y="89.8">ARDUINO_UNO_SHIELD</text>
<text x="217.1" y="100">U3</text>
<text x="227.9" y="100">Y</text>
<text x="217.1" y="136.8">U4</text>
<text x="228" y="136.8">Z</text>
<text x="217.1" y="173.7">U5</text>
<text x="227.8" y="173.7">A</text>
</g>
<g font-size="1.8" fill="#840000">
<text x="35" y="11.9">1</text>
<text x="85" y="11.9">2</text>
<text x="135" y="11.9">3</text>
<text x="185" y="11.9">4</text>
<text x="235" y="11.9">5</text>
<text x="285" y="11.9">6</text>
<text x="10.4" y="35.9">A</text>
<text x="285.4" y="35.9">A</text>
<text x="51.1" y="40.6">28</text>
<text x="79" y="40.6">16</text>
<text x="214.1" y="40.6">1</text>
<text x="231.4" y="40.6">16</text>
<text x="51.1" y="45.7">26</text>
<text x="51.1" y="43.2">27</text>
<text x="79" y="45.7">14</text>
<text x="79" y="43.2">15</text>
<text x="144.9" y="43.2">1</text>
<text x="144.9" y="45.7">2</text>
<text x="214.1" y="43.2">2</text>
<text x="214.1" y="45.7">3</text>
<text x="231.4" y="45.7">14</text>
<text x="231.4" y="43.2">15</text>
<text x="259.2" y="45.7">1</text>
<text x="51.1" y="53.3">23</text>
<text x="51.1" y="50.8">24</text>
<text x="51.1" y="48.3">25</text>
<text x="79" y="53.3">11</text>
<text x="79" y="50.8">12</text>
<text x="79" y="48.3">13</text>
<text x="144.9" y="48.3">3</text>
<text x="144.9" y="50.8">4</text>
<text x="214.1" y="48.3">4</text>
<text x="214.1" y="50.8">5</text>
<text x="214.1" y="53.3">6</text>
<text x="231.4" y="53.3">11</text>
<text x="231.4" y="50.8">12</text>
<text x="231.4" y="48.3">13</text>
<text x="259.2" y="48.3">2</text>
<text x="259.2" y="50.8">3</text>
<text x="259.2" y="53.3">4</text>
<text x="79" y="55.9">10</text>
<text x="79.5" y="58.4">9</text>
<text x="144.9" y="59.7">1</text>
<text x="214.1" y="55.9">7</text>
<text x="214.1" y="58.4">8</text>
<text x="231.4" y="55.9">10</text>
<text x="231.9" y="58.4">9</text>
<text x="79.5" y="63.5">8</text>
<text x="144.9" y="62.2">2</text>
<text x="144.9" y="64.8">3</text>
<text x="51.1" y="71.1">21</text>
<text x="51.1" y="68.6">22</text>
<text x="79.5" y="71.1">5</text>
<text x="79.5" y="68.6">6</text>
<text x="79.5" y="66">7</text>
<text x="144.9" y="67.3">4</text>
<text x="51.1" y="73.7">20</text>
<text x="51.1" y="76.2">19</text>
<text x="79.5" y="76.2">3</text>
<text x="79.5" y="73.7">4</text>
<text x="214.1" y="77.5">1</text>
<text x="231.4" y="77.5">16</text>
<text x="51.1" y="81.3">17</text>
<text x="51.1" y="78.7">18</text>
<text x="79.5" y="81.3">1</text>
<text x="79.5" y="78.7">2</text>
<text x="214.1" y="80">2</text>
<text x="214.1" y="82.5">3</text>
<text x="231.4" y="82.5">14</text>
<text x="231.4" y="80">15</text>
<text x="259.2" y="82.5">1</text>
<text x="10.4" y="85.9">B</text>
<text x="214.1" y="85.1">4</text>
<text x="214.1" y="87.6">5</text>
<text x="231.4" y="87.6">12</text>
<text x="231.4" y="85.1">13</text>
<text x="259.2" y="85.1">2</text>
<text x="259.2" y="87.6">3</text>
<text x="285.4" y="85.9">B</text>
<text x="214.1" y="90.2">6</text>
<text x="214.1" y="92.7">7</text>
<text x="214.1" y="95.2">8</text>
<text x="231.4" y="92.7">10</text>
<text x="231.4" y="90.2">11</text>
<text x="231.9" y="95.2">9</text>
<text x="259.2" y="90.2">4</text>
<text x="214.1" y="114.3">1</text>
<text x="214.1" y="116.8">2</text>
<text x="214.1" y="119.4">3</text>
<text x="231.4" y="119.4">14</text>
<text x="231.4" y="116.8">15</text>
<text x="231.4" y="114.3">16</text>
<text x="259.2" y="119.4">1</text>
<text x="214.1" y="121.9">4</text>
<text x="214.1" y="124.5">5</text>
<text x="231.4" y="124.5">12</text>
<text x="231.4" y="121.9">13</text>
<text x="259.2" y="121.9">2</text>
<text x="259.2" y="124.5">3</text>
<text x="214.1" y="127">6</text>
<text x="214.1" y="129.5">7</text>
<text x="231.4" y="129.5">10</text>
<text x="231.4" y="127">11</text>
<text x="259.2" y="127">4</text>
<text x="10.4" y="135.9">C</text>
<text x="214.1" y="132.1">8</text>
<text x="231.9" y="132.1">9</text>
<text x="285.4" y="135.9">C</text>
<text x="144.9" y="151.1">1</text>
<text x="144.9" y="153.7">2</text>
<text x="214.1" y="151.1">1</text>
<text x="214.1" y="153.7">2</text>
<text x="231.4" y="153.7">15</text>
<text x="231.4" y="151.1">16</text>
<text x="144.9" y="156.2">3</text>
<text x="214.1" y="156.2">3</text>
<text x="214.1" y="158.7">4</text>
<text x="214.1" y="161.3">5</text>
<text x="231.4" y="161.3">12</text>
<text x="231.4" y="158.7">13</text>
<text x="231.4" y="156.2">14</text>
<text x="259.2" y="156.2">1</text>
<text x="259.2" y="158.7">2</text>
<text x="259.2" y="161.3">3</text>
<text x="214.1" y="163.8">6</text>
<text x="214.1" y="166.4">7</text>
<text x="231.4" y="166.4">10</text>
<text x="231.4" y="163.8">11</text>
<text x="259.2" y="163.8">4</text>
<text x="214.1" y="168.9">8</text>
<text x="231.9" y="168.9">9</text>
<text x="64.9" y="175.3">1</text>
<text x="64.9" y="177.8">2</text>
<text x="10.4" y="185.9">D</text>
<text x="285.4" y="185.9">D</text>
<text x="35" y="199.9">1</text>
<text x="85" y="199.9">2</text>
<text x="135" y="199.9">3</text>
<text x="185" y="199.9">4</text>
<text x="235" y="199.9">5</text>
<text x="285" y="199.9">6</text>
</g>
<g font-size="1.8" fill="#008484">
<text x="228.3" y="21.4">+5V</text>
<text x="221.9" y="27.5">10K</text>
<text x="222.4" y="29.5">R5</text>
<text x="23.8" y="34.1">+5V</text>
<text x="34.5" y="34.1">+3.3V</text>
<text x="178.7" y="35.4">+5V</text>
<text x="238.4" y="35.4">+5V</text>
<text x="246.2" y="35.4">VIN</text>
<text x="55.6" y="41.5">RESET</text>
<text x="71.6" y="41.5">AREF</text>
<text x="127.9" y="36.6">+5V</text>
<text x="136.1" y="36.6">+3.3V</text>
<text x="147.5" y="41.4">P5</text>
<text x="218.2" y="41.5">EN</text>
<text x="223.7" y="41.5">VMOT</text>
<text x="274.1" y="40.4">VIN</text>
<text x="55.6" y="46.6">5V</text>
<text x="55.6" y="44.1">3V3</text>
<text x="72.5" y="44.1">GND</text>
<text x="73.2" y="46.6">D13</text>
<text x="218.2" y="44.1">MS1</text>
<text x="218.2" y="46.6">MS2</text>
<text x="224.9" y="44.1">GND</text>
<text x="226.6" y="46.6">2B</text>
<text x="261.8" y="44">P1</text>
<text x="276.4" y="47.8">C1</text>
<text x="55.6" y="51.7">GND</text>
<text x="55.6" y="49.1">GND</text>
<text x="73.2" y="51.7">D11</text>
<text x="73.2" y="49.1">D12</text>
<text x="97.1" y="50.3">GND</text>
<text x="151.7" y="49.7" transform="rotate(-90 151.7 49.7)">UART</text>
<text x="218.2" y="49.1">MS3</text>
<text x="218.2" y="51.7">RST</text>
<text x="226.6" y="51.7">1A</text>
<text x="226.6" y="49.1">2A</text>
<text x="266" y="52.3" transform="rotate(-90 266 52.3)">XMOT</text>
<text x="277.3" y="52.9">100uF</text>
<text x="55.6" y="54.2">VIN</text>
<text x="73.2" y="54.2">D10</text>
<text x="74.2" y="59.3">D8</text>
<text x="74.2" y="56.8">D9</text>
<text x="147.5" y="58">P6</text>
<text x="194.9" y="57" transform="rotate(-90 194.9 57)">100K</text>
<text x="196.9" y="56" transform="rotate(-90 196.9 56)">R1</text>
<text x="218.2" y="54.2">SLP</text>
<text x="218.2" y="56.8">STEP</text>
<text x="218.2" y="59.3">DIR</text>
<text x="224.9" y="59.3">GND</text>
<text x="225.1" y="56.8">VDD</text>
<text x="226.6" y="54.2">1B</text>
<text x="273" y="59.2">GNDA</text>
<text x="23.4" y="60.5">GND</text>
<text x="74.2" y="64.4">D7</text>
<text x="151.7" y="65.1" transform="rotate(-90 151.7 65.1)">I2C</text>
<text x="192.4" y="65.6">GND</text>
<text x="245.7" y="65.6">GND</text>
<text x="252.7" y="65.6">GNDA</text>
<text x="55.6" y="69.5">A0</text>
<text x="74.2" y="69.5">D5</text>
<text x="74.2" y="66.9">D6</text>
<text x="55.6" y="74.5">A2</text>
<text x="55.6" y="72">A1</text>
<text x="55.6" y="77.1">A3</text>
<text x="74.2" y="77.1">D2</text>
<text x="74.2" y="74.5">D3</text>
<text x="74.2" y="72">D4</text>
<text x="127.6" y="74.5">GND</text>
<text x="178.7" y="72.2">+5V</text>
<text x="238.4" y="72.2">+5V</text>
<text x="246.2" y="72.2">VIN</text>
<text x="274.1" y="77.3">VIN</text>
<text x="55.6" y="82.2">A5</text>
<text x="55.6" y="79.6">A4</text>
<text x="71.2" y="82.2">D0/RX</text>
<text x="71.5" y="79.6">D1/TX</text>
<text x="218.2" y="78.4">EN</text>
<text x="218.2" y="80.9">MS1</text>
<text x="218.2" y="83.4">MS2</text>
<text x="223.7" y="78.4">VMOT</text>
<text x="224.9" y="80.9">GND</text>
<text x="226.6" y="83.4">2B</text>
<text x="261.8" y="80.8">P2</text>
<text x="218.2" y="86">MS3</text>
<text x="218.2" y="88.5">RST</text>
<text x="226.6" y="88.5">1A</text>
<text x="226.6" y="86">2A</text>
<text x="266" y="89.1" transform="rotate(-90 266 89.1)">YMOT</text>
<text x="276.4" y="84.6">C2</text>
<text x="277.3" y="89.7">100uF</text>
<text x="194.9" y="93.8" transform="rotate(-90 194.9 93.8)">100K</text>
<text x="196.9" y="92.8" transform="rotate(-90 196.9 92.8)">R2</text>
<text x="218.2" y="91.1">SLP</text>
<text x="218.2" y="93.6">STEP</text>
<text x="225.1" y="93.6">VDD</text>
<text x="226.6" y="91.1">1B</text>
<text x="61.8" y="98.6">RESET</text>
<text x="218.2" y="96.1">DIR</text>
<text x="224.9" y="96.1">GND</text>
<text x="273" y="96.1">GNDA</text>
<text x="192.4" y="102.4">GND</text>
<text x="245.7" y="102.4">GND</text>
<text x="252.7" y="102.4">GNDA</text>
<text x="178.7" y="109">+5V</text>
<text x="238.4" y="109">+5V</text>
<text x="246.2" y="109">VIN</text>
<text x="61.8" y="115.1">ESTOP</text>
<text x="218.2" y="115.2">EN</text>
<text x="218.2" y="117.7">MS1</text>
<text x="223.7" y="115.2">VMOT</text>
<text x="224.9" y="117.7">GND</text>
<text x="261.8" y="117.6">P3</text>
<text x="274.1" y="114.1">VIN</text>
<text x="51.4" y="120.2">GND</text>
<text x="127.6" y="124">GND</text>
<text x="218.2" y="120.3">MS2</text>
<text x="218.2" y="122.8">MS3</text>
<text x="218.2" y="125.3">RST</text>
<text x="226.6" y="125.3">1A</text>
<text x="226.6" y="122.8">2A</text>
<text x="226.6" y="120.3">2B</text>
<text x="266" y="125.9" transform="rotate(-90 266 125.9)">ZMOT</text>
<text x="276.4" y="121.5">C3</text>
<text x="46.7" y="131.9">+5V</text>
<text x="194.9" y="130.6" transform="rotate(-90 194.9 130.6)">100K</text>
<text x="196.9" y="129.6" transform="rotate(-90 196.9 129.6)">R3</text>
<text x="218.2" y="127.9">SLP</text>
<text x="218.2" y="130.4">STEP</text>
<text x="225.1" y="130.4">VDD</text>
<text x="226.6" y="127.9">1B</text>
<text x="277.3" y="126.5">100uF</text>
<text x="218.2" y="133">DIR</text>
<text x="224.9" y="133">GND</text>
<text x="273" y="132.9">GNDA</text>
<text x="127.6" y="141.8">GND</text>
<text x="192.4" y="139.2">GND</text>
<text x="245.7" y="139.2">GND</text>
<text x="252.7" y="139.2">GNDA</text>
<text x="75.5" y="144.3">GND</text>
<text x="139.4" y="145.8">+5V</text>
<text x="147.5" y="149.4">P7</text>
<text x="178.7" y="145.8">+5V</text>
<text x="238.4" y="145.8">+5V</text>
<text x="246.2" y="145.8">VIN</text>
<text x="218.2" y="152">EN</text>
<text x="218.2" y="154.6">MS1</text>
<text x="223.7" y="152">VMOT</text>
<text x="224.9" y="154.6">GND</text>
<text x="261.8" y="154.5">P4</text>
<text x="274.1" y="150.9">VIN</text>
<text x="151.7" y="158.5" transform="rotate(-90 151.7 158.5)">ES_SETUP</text>
<text x="218.2" y="157.1">MS2</text>
<text x="218.2" y="159.6">MS3</text>
<text x="226.6" y="159.6">2A</text>
<text x="226.6" y="157.1">2B</text>
<text x="276.4" y="158.3">C4</text>
<text x="139" y="163.4">GND</text>
<text x="194.9" y="167.5" transform="rotate(-90 194.9 167.5)">100K</text>
<text x="196.9" y="166.5" transform="rotate(-90 196.9 166.5)">R4</text>
<text x="218.2" y="162.2">RST</text>
<text x="218.2" y="164.7">SLP</text>
<text x="218.2" y="167.3">STEP</text>
<text x="225.1" y="167.3">VDD</text>
<text x="226.6" y="164.7">1B</text>
<text x="226.6" y="162.2">1A</text>
<text x="266" y="162.9" transform="rotate(-90 266 162.9)">AMOT</text>
<text x="277.3" y="163.4">100uF</text>
<text x="59.5" y="170">VIN</text>
<text x="67.5" y="173.5">P8</text>
<text x="218.2" y="169.8">DIR</text>
<text x="224.9" y="169.8">GND</text>
<text x="273" y="169.7">GNDA</text>
<text x="192.4" y="176.1">GND</text>
<text x="245.7" y="176.1">GND</text>
<text x="252.7" y="176.1">GNDA</text>
<text x="58.4" y="185">GNDA</text>
<text x="71.7" y="180.2" transform="rotate(-90 71.7 180.2)">12V-36V</text>
</g>
<g font-size="1.4" fill="#840000">
<text x="41.8" y="41.4">RESET</text>
<text x="203.2" y="41.4">EN</text>
<text x="85.7" y="46.5">SPIN_DIR</text>
<text x="85.7" y="51.5">SPIN_EN</text>
<text x="85.7" y="49">ZLIMIT</text>
<text x="137.2" y="51.5">RX</text>
<text x="137.3" y="49">TX</text>
<text x="85.7" y="54.1">YLIMIT</text>
<text x="85.7" y="59.2">EN</text>
<text x="85.7" y="56.6">XLIMIT</text>
<text x="200.6" y="56.6">XSTEP</text>
<text x="201.8" y="59.2">XDIR</text>
<text x="85.7" y="64.2">ZDIR</text>
<text x="134.5" y="60.4">RESET</text>
<text x="136.1" y="65.5">SDA</text>
<text x="41.5" y="69.3">ABORT</text>
<text x="42.4" y="71.9">HOLD</text>
<text x="85.7" y="66.8">YDIR</text>
<text x="85.7" y="69.3">XDIR</text>
<text x="85.7" y="71.9">ZSTEP</text>
<text x="136.3" y="68">SCL</text>
<text x="39.5" y="76.9">COOLANT</text>
<text x="40.5" y="74.4">RESUME</text>
<text x="85.7" y="74.4">YSTEP</text>
<text x="85.7" y="76.9">XSTEP</text>
<text x="43.4" y="79.5">SDA</text>
<text x="43.6" y="82">SCL</text>
<text x="85.7" y="79.5">TX</text>
<text x="85.7" y="82">RX</text>
<text x="119.1" y="83.3">EN_SETUP</text>
<text x="145.4" y="83.3">ZLIMIT</text>
<text x="203.2" y="78.2">EN</text>
<text x="145.4" y="88.4">YLIMIT</text>
<text x="145.4" y="93.4">XLIMIT</text>
<text x="200.6" y="93.4">YSTEP</text>
<text x="201.8" y="96">YDIR</text>
<text x="79.4" y="102.3">RESET</text>
<text x="145.4" y="112.5">SPIN_EN</text>
<text x="145.4" y="117.6">COOLANT</text>
<text x="145.4" y="115">SPIN_DIR</text>
<text x="203.2" y="115">EN</text>
<text x="57.1" y="125.2">EN</text>
<text x="54.5" y="127.7">XSTEP</text>
<text x="54.5" y="130.3">YSTEP</text>
<text x="70.5" y="130.3">YDIR</text>
<text x="70.5" y="127.7">XDIR</text>
<text x="145.4" y="130.3">ABORT</text>
<text x="200.7" y="130.3">ZSTEP</text>
<text x="54.5" y="135.4">ASTEP</text>
<text x="54.6" y="132.8">ZSTEP</text>
<text x="70.5" y="132.8">ZDIR</text>
<text x="70.5" y="135.4">ADIR</text>
<text x="145.4" y="132.8">HOLD</text>
<text x="145.4" y="135.4">RESUME</text>
<text x="201.9" y="132.8">ZDIR</text>
<text x="34.2" y="150.6">XSTEP</text>
<text x="34.2" y="153.1">YSTEP</text>
<text x="34.3" y="155.7">ZSTEP</text>
<text x="57.8" y="150.6">ASTEP</text>
<text x="73.5" y="150.6">XDIR</text>
<text x="73.5" y="153.1">YDIR</text>
<text x="73.6" y="155.7">ZDIR</text>
<text x="95.9" y="150.6">ADIR</text>
<text x="203.2" y="151.9">EN</text>
<text x="32.8" y="158.2">SPIN_EN</text>
<text x="70.5" y="158.2">SPIN_DIR</text>
<text x="200.5" y="167.1">ASTEP</text>
<text x="201.7" y="169.6">ADIR</text>
</g>
</svg>
